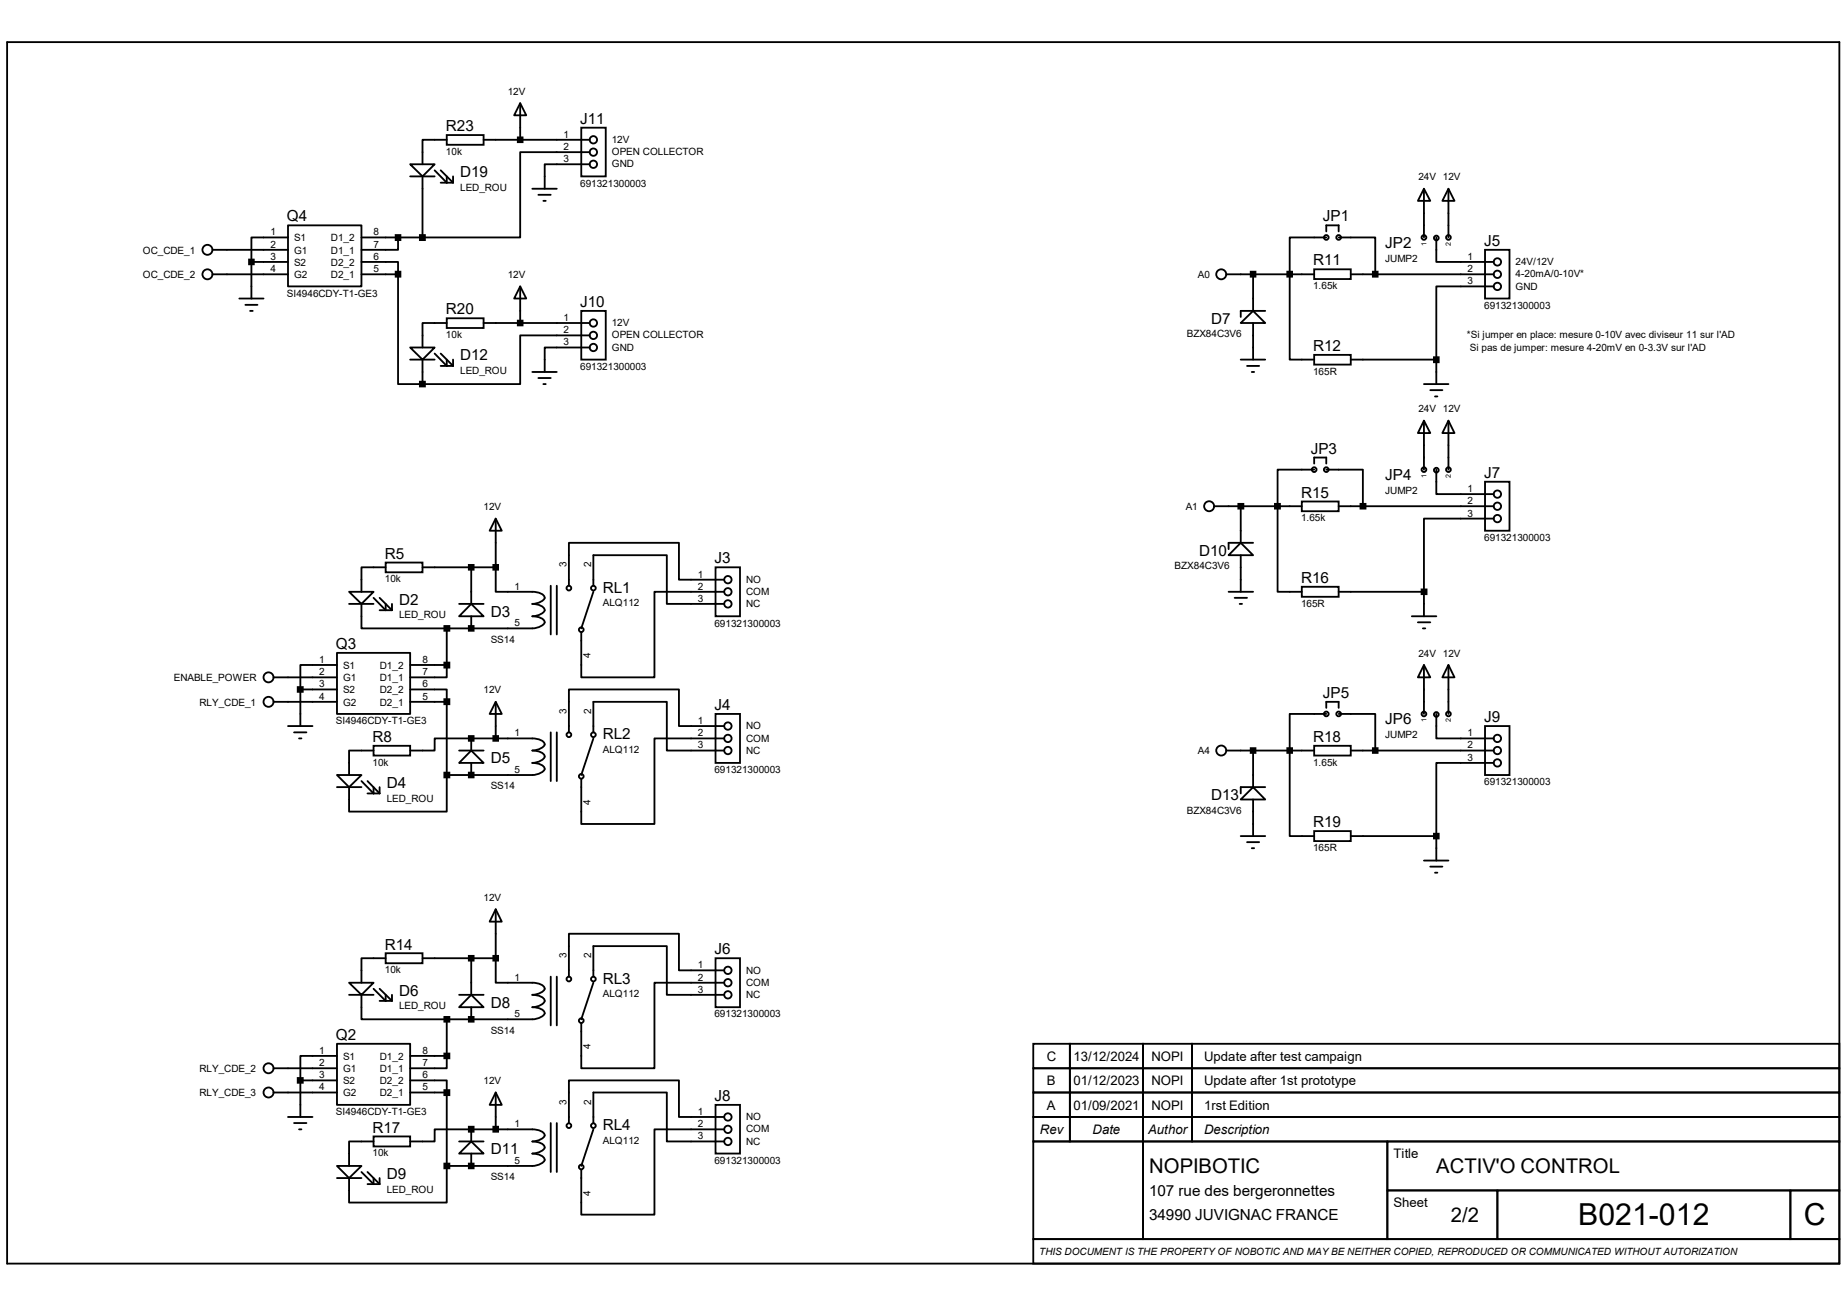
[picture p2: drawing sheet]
<svg xmlns="http://www.w3.org/2000/svg" width="297mm" height="210mm" viewBox="0 0 297 210" stroke-linecap="round" stroke-linejoin="round" font-family="sans-serif">
<g fill="none" stroke="#000" stroke-width=".3">
<path d="M1.1 6.8h294.7v196.4h-294.7zM83.7 16.6l.9 1.9h-1.9zM83.7 16.6v5.9M46.3 36.2h11.8v9.9h-11.8zM46.3 38.2h-5.9v3.9M58.1 38.2h9.8M64 38.2v2h-5.9M66 26.4h3.9l-2 2zM66 28.4h3.9M67.9 28.4v9.8M69.9 27.4l1.9 2v-1M70.9 27.4l2 2"/>
<path d="M70.9 29.4h2M71.8 21.7h6v1.6h-6zM71.8 22.5h-3.9v3.9M72.9 28.4v1M77.8 22.5h17M85.6 30.4h3.9M86.6 31.3h2M87.4 32.3h.4M93.5 20.5h3.9v7.9h-3.9zM94.8 24.5h-11.1v13.7h-15.8M94.8 26.4h-7.2v4M213.3 38.2h-5.9v19.6h3.9"/>
<path d="M213.3 37.2v-1h2v1M215.3 38.2h5.8v5.9M229 30.4l1 1.9h-2zM229 30.4v7.8M231 38.2v3.9h9.2M232.9 30.4l1 1.9h-2zM232.9 30.4v7.8M34.2 44.1h12.1M34.2 40.2h12.1M38.5 48h3.9M39.5 49h1.9M40.2 50h.4"/>
<path d="M40.4 42.1v5.9M40.4 42.1h5.9M58.1 42.1h5.9v2M58.1 44.1h5.9M64 44.1v17.7h3.9M66 55.9h3.9l-2 1.9zM66 57.8h3.9M67.9 57.8v4M69.9 56.9l1.9 1.9v-1M70.9 58.8h2M70.9 56.9l2 1.9M71.8 51.2h6v1.5h-6z"/>
<path d="M71.8 51.9h-3.9v4M72.9 57.8v1M77.8 51.9h17M83.7 46.1l.9 1.9h-1.9zM83.7 46.1v5.8M85.6 59.8h3.9M93.5 50h3.9v7.8h-3.9zM94.8 53.9h-11.1v7.9h-15.8M94.8 55.9h-7.2v3.9M197.2 44.1h14.1M199.5 51.9l2-1.9 2 1.9zM199.5 57.8h4"/>
<path d="M200.5 58.8h2M201.3 59.8h.4M201.5 44.1v5.9M201.5 51.9v5.9M203.5 50h-4v1M211.3 57.1h5.9v1.5h-5.9zM211.3 43.3h5.9v1.6h-5.9zM217.2 44.1h23M217.2 57.8h13.8M231 57.8v4M238.8 40.2h3.9v7.8h-3.9zM240.2 46.1h-9.2v11.7"/>
<path d="M86.6 60.8h2M87.4 61.8h.4M211.3 75.5h-5.9v19.7h3.9M211.3 74.5v-.9h2v.9M213.3 75.5h5.9v5.9M229 67.6l1 2h-2zM229 67.6v7.9M229 61.8h3.9M230 62.7h1.9M230.8 63.8h.3M231 75.5v4h9.2M232.9 67.6l1 2h-2z"/>
<path d="M232.9 67.6v7.9M238.8 77.5h3.9v7.8h-3.9zM56.1 95.2h4l-2 1.9zM56.1 97.1h4M58.1 97.1v3.9h13.7M60.1 96.1l1.9 2v-1M61 96.1l2 2M61 98.1h2M62 90.5h5.9v1.5h-5.9zM62 91.2h-3.9v4M63 97.1v1M67.9 91.2h11.8"/>
<path d="M73.8 97.1h4M75.8 97.1l2 2h-4zM75.8 91.2v5.9M75.8 99.1v1.9M79.7 83.4l1 1.9h-2zM79.7 91.2v4h5.9a2.51 2.51 0 0 1 1.9 .6l.1 .3a1.99 1.99 0 0 1-2 1 2.47 2.47 0 0 1 1.9 .7l.1 .3a1.99 1.99 0 0 1-2 1 2.51 2.51 0 0 1 1.9 .6l.1 .4a1.99 1.99 0 0 1-2 .9h-13.8M79.7 83.4v7.8M88.6 94.2v7.8M89.5 94.2v7.8M95.4 94.2v-4.9h11.8v7.8h9.3M95.4 95.2l-1.9 5.8M115.1 91.2h3.9v7.9h-3.9z"/>
<path d="M116.5 93.2h-7.3v-5.9h-17.7v6.9M116.5 95.2h-11.3v13.7h-11.7v-7.3M195.2 81.4h14.1M197.6 95.2h3.9M198.5 96.1h2M199.3 97.1h.4M199.5 87.3l2 2h-3.9zM199.5 81.4v5.9M199.5 89.3v5.9M201.5 87.3h-3.9v1M209.3 94.4h6v1.6h-6zM209.3 80.6h6v1.6h-6z"/>
<path d="M215.3 81.4h24.9M215.3 95.2h13.7M227 99.1h4M229 95.2v3.9M240.2 83.4h-11.2v11.8M44 108.9h10.2M44 112.9h10.2M46.3 116.8h3.9M47.3 117.8h2M48.1 118.7h.4M48.3 110.9v5.9M48.3 110.9h5.9"/>
<path d="M54.2 105h11.8v9.8h-11.8zM54.2 106.9h-5.9v4M60.1 119.9h5.9v1.6h-5.9zM66 110.9h5.8v2M66 112.9h5.8M66 106.9h5.8M71.8 106.9v2h-5.8M71.8 101v5.9M71.8 112.9v11.7M75.8 101h.1M75.8 118.7h.1M75.8 118.7h-5.9v2h-3.9"/>
<path d="M75.8 118.7h9.8a2.51 2.51 0 0 1 1.9 .7l.1 .3a1.99 1.99 0 0 1-2 1 2.51 2.51 0 0 1 1.9 .6l.1 .4a1.93 1.93 0 0 1-2 1 2.51 2.51 0 0 1 1.9 .6l.1 .4a1.99 1.99 0 0 1-2 .9h-13.8M75.8 118.7v2M79.7 112.9l1 1.9h-2zM79.7 112.9v5.8M88.6 117.8v7.8M89.5 117.8v7.8M95.4 117.8v-4.9h11.8v7.8h9.3M95.4 118.7l-1.9 5.9M115.1 114.8h3.9v7.9h-3.9zM116.5 116.8h-7.3v-5.9h-17.7v6.9M116.5 118.7h-11.3v13.8h-11.7v-7.3M211.3 119.9h5.9v1.6h-5.9z"/>
<path d="M213.3 114.8h-5.9v19.7h3.9M213.3 113.8v-.9h2v.9M215.3 114.8h5.8v5.9M228 100.1h2M228.8 101h.4M229 106.9l1 2h-2zM229 106.9v7.9M231 114.8v3.9h9.2M232.9 106.9l1 2h-2zM232.9 106.9v7.9M238.8 116.8h3.9v7.8h-3.9zM54.2 124.6h3.9l-2 2z"/>
<path d="M54.2 126.6h3.9M58.1 125.6l2 2v-1M59.1 125.6l1.9 2M59.1 127.6h1.9M60.1 120.7h-4v3.9M61 126.6v1M71.8 124.6v5.9h-15.7v-3.9M73.8 120.7h4M75.8 120.7l2 2h-4zM75.8 124.6h.1M75.8 122.7v1.9M197.2 120.7h14.1"/>
<path d="M199.5 134.5h4M200.5 135.4h2M201.3 136.4h.4M201.5 126.6l2 2h-4zM201.5 120.7v5.9M201.5 128.6v5.9M203.5 126.6h-4v1M211.3 133.6h5.9v1.7h-5.9zM217.2 134.5h13.8M217.2 120.7h23M229 138.4h3.9M230 139.4h1.9"/>
<path d="M231 134.5v3.9M240.2 122.7h-9.2v11.8M56.1 158h4l-2 2zM56.1 160h4M58.1 160v3.9h13.7M60.1 159l1.9 2v-1M61 159l2 2M62 153.3h5.9v1.6h-5.9zM62 154.1h-3.9v3.9M63 160v1M67.9 154.1h11.8M73.8 160h4"/>
<path d="M75.8 160l2 2h-4zM75.8 154.1v5.9M79.7 146.2l1 2h-2zM79.7 154.1v3.9h5.9a2.51 2.51 0 0 1 1.9 .7l.1 .3a1.99 1.99 0 0 1-2 1 2.51 2.51 0 0 1 1.9 .6l.1 .4a1.93 1.93 0 0 1-2 1 2.51 2.51 0 0 1 1.9 .6l.1 .3a1.99 1.99 0 0 1-2 1h-13.8M79.7 146.2v7.9M88.6 157.1v7.8M89.5 157.1v7.8M95.4 157.1v-5h11.8v7.9h9.3M95.4 158l-1.9 5.9M115.1 154.1h3.9v7.9h-3.9zM116.5 156h-7.3v-5.8h-17.7v6.9M116.5 158h-11.3v13.8h-11.7v-7.3"/>
<path d="M230.8 140.3h.3M44 171.8h10.2M44 175.7h10.2M46.3 179.6h3.9M48.3 173.7v5.9M48.3 173.7h5.9M54.2 167.9h11.8v9.8h-11.8zM54.2 169.8h-5.9v3.9M61 161h2M66 173.7h5.8v2M66 175.7h5.8M66 169.8h5.8"/>
<path d="M71.8 169.8v2h-5.8M71.8 163.9v5.9M71.8 175.7v11.8M75.8 163.9h.1M75.8 162v1.9M79.7 175.7l1 2h-2zM79.7 175.7v5.9M115.1 177.7h3.9v7.8h-3.9zM116.5 179.6h-7.3v-5.9h-17.7v6.9M166.2 175.7h5.8v3.9h-5.8zM166.2 179.6h5.8v4h-5.8zM166.2 171.8h5.8v3.9h-5.8z"/>
<path d="M166.2 167.9h5.8v3.9h-5.8zM172 175.7h11.8v3.9h-11.8zM172 179.6h11.8v4h-11.8zM172 171.8h11.8v3.9h-11.8zM172 167.9h11.8v3.9h-11.8zM183.8 175.7h7.9v3.9h-7.9zM183.8 179.6h7.9v4h-7.9zM183.8 171.8h7.9v3.9h-7.9zM183.8 167.9h7.9v3.9h-7.9zM191.7 175.7h104.1v3.9h-104.1zM191.7 179.6h104.1v4h-104.1zM191.7 171.8h104.1v3.9h-104.1z"/>
<path d="M191.7 167.9h104.1v3.9h-104.1zM47.3 180.6h2M48.1 181.6h.4M54.2 187.5h3.9l-2 1.9zM54.2 189.4h3.9M58.1 188.5l2 1.9v-1M59.1 188.5l1.9 1.9M59.1 190.4h1.9M60.1 182.8h5.9v1.6h-5.9zM60.1 183.6h-4v3.9M61 189.4v1M71.8 187.5v5.9h-15.7v-4"/>
<path d="M73.8 183.6h4M75.8 183.6l2 1.9h-4zM75.8 187.5h.1M75.8 181.6h.1M75.8 181.6h-5.9v2h-3.9M75.8 181.6h9.8a2.51 2.51 0 0 1 1.9 .7l.1 .3a1.99 1.99 0 0 1-2 1 2.51 2.51 0 0 1 1.9 .6l.1 .3a1.99 1.99 0 0 1-2 1 2.47 2.47 0 0 1 1.9 .7l.1 .3a1.99 1.99 0 0 1-2 1h-13.8M75.8 181.6v2M75.8 185.5v2M88.6 180.6v7.9M89.5 180.6v7.9M95.4 180.6v-4.9h11.8v7.9h9.3M95.4 181.6l-1.9 5.9"/>
<path d="M116.5 181.6h-11.3v13.7h-11.7v-7.2M166.2 183.6h17.6v15.7h-17.6zM166.2 199.3h129.6v3.9h-129.6zM183.8 183.6h39.3v15.7h-39.3zM223.1 191.4h17.7v7.9h-17.7zM223.1 183.6h72.7v7.8h-72.7zM240.8 191.4h47.1v7.9h-47.1zM287.9 191.4h7.9v7.9h-7.9z"/>
<circle cx="95.4" cy="26.4" r=".59"/>
<circle cx="95.4" cy="22.5" r=".59"/>
<circle cx="95.4" cy="24.5" r=".59"/>
<circle cx="213.3" cy="38.2" r=".38"/>
<circle cx="215.3" cy="38.2" r=".38"/>
<circle cx="229" cy="38.2" r=".38"/>
<circle cx="231" cy="38.3" r=".38"/>
<circle cx="232.9" cy="38.2" r=".38"/>
<circle cx="33.4" cy="44.1" r=".8"/>
<circle cx="33.4" cy="40.2" r=".8"/>
<circle cx="95.4" cy="55.9" r=".59"/>
<circle cx="95.4" cy="51.9" r=".59"/>
<circle cx="95.4" cy="53.9" r=".59"/>
<circle cx="196.4" cy="44.1" r=".8"/>
<circle cx="240.8" cy="46.1" r=".59"/>
<circle cx="240.8" cy="42.1" r=".59"/>
<circle cx="240.8" cy="44.1" r=".59"/>
<circle cx="211.3" cy="75.5" r=".38"/>
<circle cx="213.3" cy="75.5" r=".38"/>
<circle cx="229" cy="75.5" r=".38"/>
<circle cx="231" cy="75.6" r=".38"/>
<circle cx="232.9" cy="75.5" r=".38"/>
<circle cx="240.8" cy="79.5" r=".59"/>
<circle cx="91.5" cy="94.6" r=".38"/>
<circle cx="95.4" cy="94.6" r=".38"/>
<circle cx="117.1" cy="97.1" r=".59"/>
<circle cx="117.1" cy="95.2" r=".59"/>
<circle cx="117.1" cy="93.2" r=".59"/>
<circle cx="194.4" cy="81.4" r=".8"/>
<circle cx="240.8" cy="83.4" r=".59"/>
<circle cx="240.8" cy="81.4" r=".59"/>
<circle cx="43.2" cy="108.9" r=".8"/>
<circle cx="43.2" cy="112.9" r=".8"/>
<circle cx="91.5" cy="118.2" r=".38"/>
<circle cx="93.5" cy="101.3" r=".38"/>
<circle cx="95.4" cy="118.2" r=".38"/>
<circle cx="117.1" cy="116.8" r=".59"/>
<circle cx="117.1" cy="118.7" r=".59"/>
<circle cx="213.3" cy="114.8" r=".38"/>
<circle cx="215.3" cy="114.8" r=".38"/>
<circle cx="229" cy="114.8" r=".38"/>
<circle cx="231" cy="114.9" r=".38"/>
<circle cx="232.9" cy="114.8" r=".38"/>
<circle cx="240.8" cy="118.7" r=".59"/>
<circle cx="93.5" cy="124.8" r=".38"/>
<circle cx="117.1" cy="120.7" r=".59"/>
<circle cx="196.4" cy="120.7" r=".8"/>
<circle cx="240.8" cy="120.7" r=".59"/>
<circle cx="240.8" cy="122.7" r=".59"/>
<circle cx="91.5" cy="157.4" r=".38"/>
<circle cx="95.4" cy="157.4" r=".38"/>
<circle cx="117.1" cy="158" r=".59"/>
<circle cx="117.1" cy="160" r=".59"/>
<circle cx="117.1" cy="156" r=".59"/>
<circle cx="43.2" cy="171.8" r=".8"/>
<circle cx="43.2" cy="175.7" r=".8"/>
<circle cx="93.5" cy="164.1" r=".38"/>
<circle cx="117.1" cy="179.6" r=".59"/>
<circle cx="91.5" cy="181" r=".38"/>
<circle cx="93.5" cy="187.7" r=".38"/>
<circle cx="95.4" cy="181" r=".38"/>
<circle cx="117.1" cy="181.6" r=".59"/>
<circle cx="117.1" cy="183.6" r=".59"/>
</g>
<g fill="#000" stroke="#000" stroke-width=".3">
<path d="M63.6 37.8h.8v.8h-.8zM67.5 37.8h.8v.8h-.8zM83.3 22.1h.7v.8h-.7zM40 41.7h.8v.8h-.8zM63.6 43.7h.8v.8h-.8zM83.3 51.6h.7v.7h-.7zM201.1 43.7h.8v.8h-.8zM207 43.7h.8v.8h-.8zM220.8 43.7h.7v.8h-.7zM230.6 57.4h.8v.9h-.8zM67.5 61.4h.8v.7h-.8zM75.4 90.8h.8v.8h-.8z"/>
<path d="M79.3 90.8h.8v.8h-.8zM199.1 81h.8v.8h-.8zM205 81h.8v.8h-.8zM218.8 81h.8v.8h-.8zM228.6 94.8h.8v.7h-.8zM47.9 110.5h.8v.8h-.8zM71.5 112.4h.8v.8h-.8zM71.5 106.6h.8v.8h-.8zM71.5 100.7h.8v.7h-.8zM75.4 100.7h.8v.7h-.8zM75.4 118.4h.8v.7h-.8zM79.3 118.4h.8v.7h-.8z"/>
<path d="M71.5 124.2h.8v.8h-.8zM75.4 124.2h.8v.8h-.8zM201.1 120.3h.8v.8h-.8zM207 120.3h.8v.8h-.8zM220.8 120.3h.7v.8h-.7zM230.6 134.1h.8v.7h-.8zM75.4 153.7h.8v.8h-.8zM79.3 153.7h.8v.8h-.8zM47.9 173.4h.8v.7h-.8zM71.5 175.3h.8v.8h-.8zM71.5 169.4h.8v.8h-.8zM71.5 163.5h.8v.8h-.8z"/>
<path d="M75.4 163.5h.8v.8h-.8zM71.5 187.1h.8v.8h-.8zM75.4 187.1h.8v.8h-.8zM75.4 181.2h.8v.8h-.8zM79.3 181.2h.8v.8h-.8z"/>
</g>
<g font-size="4.9">
<text x="253.8" y="197">B021-012</text>
<text x="290.1" y="197">C</text>
</g>
<g font-size="3.3">
<text x="184.8" y="188.6">NOPIBOTIC</text>
<text x="231" y="188.6">ACTIV'O CONTROL</text>
<text x="233.3" y="196.5">2/2</text>
</g>
<g font-size="2.5">
<text x="71.7" y="21.1">R23</text>
<text x="93.3" y="19.9">J11</text>
<text x="74" y="28.5">D19</text>
<text x="46.1" y="35.6">Q4</text>
<text x="212.7" y="35.6">JP1</text>
<text x="222.8" y="39.9">JP2</text>
<text x="238.7" y="39.5">J5</text>
<text x="211.2" y="42.7">R11</text>
<text x="71.7" y="50.5">R20</text>
<text x="93.3" y="49.4">J10</text>
<text x="194.8" y="52.1">D7</text>
<text x="74" y="58">D12</text>
<text x="211.2" y="56.4">R12</text>
<text x="210.8" y="72.9">JP3</text>
<text x="222.8" y="77.2">JP4</text>
<text x="238.7" y="76.9">J7</text>
<text x="209.2" y="80">R15</text>
<text x="61.9" y="89.8">R5</text>
<text x="192.8" y="89.4">D10</text>
<text x="96.9" y="95.3">RL1</text>
<text x="114.9" y="90.6">J3</text>
<text x="209.2" y="93.8">R16</text>
<text x="64.2" y="97.2">D2</text>
<text x="78.9" y="99.2">D3</text>
<text x="54" y="104.4">Q3</text>
<text x="212.7" y="112.2">JP5</text>
<text x="59.9" y="119.3">R8</text>
<text x="96.9" y="118.9">RL2</text>
<text x="114.9" y="114.2">J4</text>
<text x="211.2" y="119.3">R18</text>
<text x="222.8" y="116.5">JP6</text>
<text x="238.7" y="116.2">J9</text>
<text x="78.9" y="122.8">D5</text>
<text x="62.2" y="126.7">D4</text>
<text x="194.8" y="128.7">D13</text>
<text x="211.2" y="133.1">R19</text>
<text x="61.9" y="152.7">R14</text>
<text x="114.9" y="153.5">J6</text>
<text x="64.2" y="160.1">D6</text>
<text x="96.9" y="158.2">RL3</text>
<text x="54" y="167.2">Q2</text>
<text x="78.9" y="162.1">D8</text>
<text x="114.9" y="177">J8</text>
<text x="59.9" y="182.2">R17</text>
<text x="78.9" y="185.6">D11</text>
<text x="96.9" y="181.7">RL4</text>
<text x="62.2" y="189.6">D9</text>
<text x="184.8" y="192.3">107 rue des bergeronnettes</text>
<text x="184.8" y="196.2">34990 JUVIGNAC FRANCE</text>
</g>
<g font-size="2.1">
<text x="168.3" y="170.6">C</text>
<text x="172.6" y="170.6">13/12/2024</text>
<text x="185.2" y="170.6">NOPI</text>
<text x="193.6" y="170.6">Update after test campaign</text>
<text x="168.4" y="178.4">A</text>
<text x="168.4" y="174.5">B</text>
<text x="172.6" y="178.4">01/09/2021</text>
<text x="172.6" y="174.5">01/12/2023</text>
<text x="185.2" y="178.4">NOPI</text>
<text x="185.2" y="174.5">NOPI</text>
<text x="193.6" y="178.4">1rst Edition</text>
<text x="193.6" y="174.5">Update after 1st prototype</text>
<text x="167.2" y="182.4">Rev</text>
<text x="175.7" y="182.4">Date</text>
<text x="184.6" y="182.4">Author</text>
<text x="193.6" y="182.4">Description</text>
<text x="224.1" y="186.3">Title</text>
<text x="224.1" y="194.1">Sheet</text>
</g>
<g font-size="1.6">
<text x="81.7" y="15.2">12V</text>
<text x="90.6" y="22.1">1</text>
<text x="98.4" y="23">12V</text>
<text x="71.7" y="24.9">10k</text>
<text x="90.6" y="24.1">2</text>
<text x="90.6" y="26.1">3</text>
<text x="98.4" y="24.9">OPEN COLLECTOR</text>
<text x="98.4" y="26.9">GND</text>
<text x="228.1" y="29">24V 12V</text>
<text x="74" y="30.7">LED_ROU</text>
<text x="93.3" y="30">691321300003</text>
<text x="23" y="40.8">OC_CDE_1</text>
<text x="43.5" y="37.8">1</text>
<text x="43.5" y="39.8">2</text>
<text x="43.5" y="41.8">3</text>
<text x="47.3" y="38.8">S1</text>
<text x="47.3" y="40.8">G1</text>
<text x="53.2" y="38.8">D1_2</text>
<text x="53.2" y="40.8">D1_1</text>
<text x="60.1" y="37.8">8</text>
<text x="60.1" y="39.8">7</text>
<text x="60.1" y="41.8">6</text>
<text x="236" y="41.8">1</text>
<text x="23" y="44.7">OC_CDE_2</text>
<text x="43.5" y="43.8">4</text>
<text x="46.1" y="47.7">SI4946CDY-T1-GE3</text>
<text x="47.3" y="42.7">S2</text>
<text x="47.3" y="44.7">G2</text>
<text x="53.2" y="42.7">D2_2</text>
<text x="53.2" y="44.7">D2_1</text>
<text x="60.1" y="43.8">5</text>
<text x="81.7" y="44.7">12V</text>
<text x="192.6" y="44.7">A0</text>
<text x="211.2" y="46.5">1.65k</text>
<text x="222.8" y="42.1">JUMP2</text>
<text x="236" y="43.8">2</text>
<text x="236" y="45.7">3</text>
<text x="243.7" y="42.6">24V/12V</text>
<text x="243.7" y="44.6">4-20mA/0-10V*</text>
<text x="243.7" y="46.6">GND</text>
<text x="90.6" y="51.6">1</text>
<text x="90.6" y="53.6">2</text>
<text x="98.4" y="52.5">12V</text>
<text x="238.7" y="49.7">691321300003</text>
<text x="71.7" y="54.4">10k</text>
<text x="90.6" y="55.5">3</text>
<text x="93.3" y="59.5">691321300003</text>
<text x="98.4" y="54.4">OPEN COLLECTOR</text>
<text x="98.4" y="56.4">GND</text>
<text x="190.8" y="54.3">BZX84C3V6</text>
<text x="235.9" y="54.4">*Si jumper en place: mesure 0-10V avec diviseur 11 sur l'AD</text>
<text x="236.3" y="56.4">Si pas de jumper: mesure 4-20mV en 0-3.3V sur l'AD</text>
<text x="74" y="60.2">LED_ROU</text>
<text x="211.2" y="60.3">165R</text>
<text x="228.1" y="66.3">24V 12V</text>
<text x="77.8" y="82">12V</text>
<text x="190.7" y="82">A1</text>
<text x="209.2" y="83.8">1.65k</text>
<text x="222.8" y="79.4">JUMP2</text>
<text x="236" y="79.1">1</text>
<text x="236" y="81.1">2</text>
<text x="236" y="83.1">3</text>
<text x="238.7" y="87">691321300003</text>
<text x="61.9" y="93.6">10k</text>
<text x="82.8" y="94.8">1</text>
<text x="91.1" y="91.2" transform="rotate(-90 91.1 91.2)">3</text>
<text x="95" y="91.2" transform="rotate(-90 95 91.2)">2</text>
<text x="112.2" y="92.9">1</text>
<text x="112.2" y="94.8">2</text>
<text x="120" y="93.7">NO</text>
<text x="120" y="95.7">COM</text>
<text x="188.9" y="91.6">BZX84C3V6</text>
<text x="64.2" y="99.4">LED_ROU</text>
<text x="82.8" y="100.7">5</text>
<text x="96.9" y="97.5">ALQ112</text>
<text x="112.2" y="96.8">3</text>
<text x="114.9" y="100.8">691321300003</text>
<text x="120" y="97.6">NC</text>
<text x="209.2" y="97.6">165R</text>
<text x="51.3" y="106.6">1</text>
<text x="55.2" y="107.5">S1</text>
<text x="61.1" y="107.5">D1_2</text>
<text x="67.9" y="106.6">8</text>
<text x="78.9" y="103.4">SS14</text>
<text x="95" y="105.9" transform="rotate(-90 95 105.9)">4</text>
<text x="228.1" y="105.6">24V 12V</text>
<text x="27.9" y="109.5">ENABLE_POWER</text>
<text x="32.1" y="113.5">RLY_CDE_1</text>
<text x="51.3" y="108.6">2</text>
<text x="51.3" y="110.5">3</text>
<text x="51.3" y="112.5">4</text>
<text x="55.2" y="109.5">G1</text>
<text x="55.2" y="111.5">S2</text>
<text x="55.2" y="113.5">G2</text>
<text x="61.1" y="109.5">D1_1</text>
<text x="61.1" y="111.5">D2_2</text>
<text x="61.1" y="113.5">D2_1</text>
<text x="67.9" y="108.6">7</text>
<text x="67.9" y="110.5">6</text>
<text x="67.9" y="112.5">5</text>
<text x="77.8" y="111.5">12V</text>
<text x="54" y="116.5">SI4946CDY-T1-GE3</text>
<text x="82.8" y="118.4">1</text>
<text x="91.1" y="114.8" transform="rotate(-90 91.1 114.8)">3</text>
<text x="95" y="114.8" transform="rotate(-90 95 114.8)">2</text>
<text x="112.2" y="116.4">1</text>
<text x="112.2" y="118.4">2</text>
<text x="120" y="117.3">NO</text>
<text x="120" y="119.3">COM</text>
<text x="222.8" y="118.7">JUMP2</text>
<text x="236" y="118.4">1</text>
<text x="59.9" y="123.1">10k</text>
<text x="82.8" y="124.3">5</text>
<text x="96.9" y="121">ALQ112</text>
<text x="112.2" y="120.4">3</text>
<text x="114.9" y="124.3">691321300003</text>
<text x="120" y="121.2">NC</text>
<text x="192.6" y="121.3">A4</text>
<text x="211.2" y="123.1">1.65k</text>
<text x="236" y="120.4">2</text>
<text x="236" y="122.3">3</text>
<text x="62.2" y="128.9">LED_ROU</text>
<text x="78.9" y="126.9">SS14</text>
<text x="95" y="129.5" transform="rotate(-90 95 129.5)">4</text>
<text x="190.8" y="130.9">BZX84C3V6</text>
<text x="238.7" y="126.3">691321300003</text>
<text x="211.2" y="136.9">165R</text>
<text x="77.8" y="144.9">12V</text>
<text x="91.1" y="154.1" transform="rotate(-90 91.1 154.1)">3</text>
<text x="95" y="154.1" transform="rotate(-90 95 154.1)">2</text>
<text x="112.2" y="155.7">1</text>
<text x="61.9" y="156.5">10k</text>
<text x="82.8" y="157.7">1</text>
<text x="96.9" y="160.3">ALQ112</text>
<text x="112.2" y="157.7">2</text>
<text x="112.2" y="159.6">3</text>
<text x="120" y="156.5">NO</text>
<text x="120" y="158.5">COM</text>
<text x="120" y="160.5">NC</text>
<text x="64.2" y="162.3">LED_ROU</text>
<text x="78.9" y="166.2">SS14</text>
<text x="82.8" y="163.6">5</text>
<text x="114.9" y="163.6">691321300003</text>
<text x="32.1" y="172.4">RLY_CDE_2</text>
<text x="51.3" y="169.5">1</text>
<text x="51.3" y="171.4">2</text>
<text x="51.3" y="173.4">3</text>
<text x="55.2" y="170.4">S1</text>
<text x="55.2" y="172.4">G1</text>
<text x="61.1" y="170.4">D1_2</text>
<text x="61.1" y="172.4">D1_1</text>
<text x="67.9" y="169.5">8</text>
<text x="67.9" y="171.4">7</text>
<text x="67.9" y="173.4">6</text>
<text x="95" y="168.7" transform="rotate(-90 95 168.7)">4</text>
<text x="32.1" y="176.3">RLY_CDE_3</text>
<text x="51.3" y="175.3">4</text>
<text x="54" y="179.3">SI4946CDY-T1-GE3</text>
<text x="55.2" y="174.3">S2</text>
<text x="55.2" y="176.3">G2</text>
<text x="61.1" y="174.3">D2_2</text>
<text x="61.1" y="176.3">D2_1</text>
<text x="67.9" y="175.3">5</text>
<text x="77.8" y="174.3">12V</text>
<text x="91.1" y="177.7" transform="rotate(-90 91.1 177.7)">3</text>
<text x="95" y="177.7" transform="rotate(-90 95 177.7)">2</text>
<text x="112.2" y="179.3">1</text>
<text x="59.9" y="186">10k</text>
<text x="82.8" y="181.3">1</text>
<text x="96.9" y="183.9">ALQ112</text>
<text x="112.2" y="181.3">2</text>
<text x="112.2" y="183.2">3</text>
<text x="120" y="180.1">NO</text>
<text x="120" y="182.1">COM</text>
<text x="120" y="184.1">NC</text>
<text x="62.2" y="191.8">LED_ROU</text>
<text x="78.9" y="189.8">SS14</text>
<text x="82.8" y="187.2">5</text>
<text x="114.9" y="187.2">691321300003</text>
<text x="95" y="192.3" transform="rotate(-90 95 192.3)">4</text>
<text x="167.1" y="201.8">THIS DOCUMENT IS THE PROPERTY OF NOBOTIC AND MAY BE NEITHER COPIED, REPRODUCED OR COMMUNICATED WITHOUT AUTORIZATION</text>
</g>
<g font-size="1.1">
<text x="229.4" y="39.5" transform="rotate(-90 229.4 39.5)">1</text>
<text x="233.3" y="39.5" transform="rotate(-90 233.3 39.5)">2</text>
<text x="229.4" y="76.8" transform="rotate(-90 229.4 76.8)">1</text>
<text x="233.3" y="76.8" transform="rotate(-90 233.3 76.8)">2</text>
<text x="229.4" y="116.1" transform="rotate(-90 229.4 116.1)">1</text>
<text x="233.3" y="116.1" transform="rotate(-90 233.3 116.1)">2</text>
</g>
</svg>
